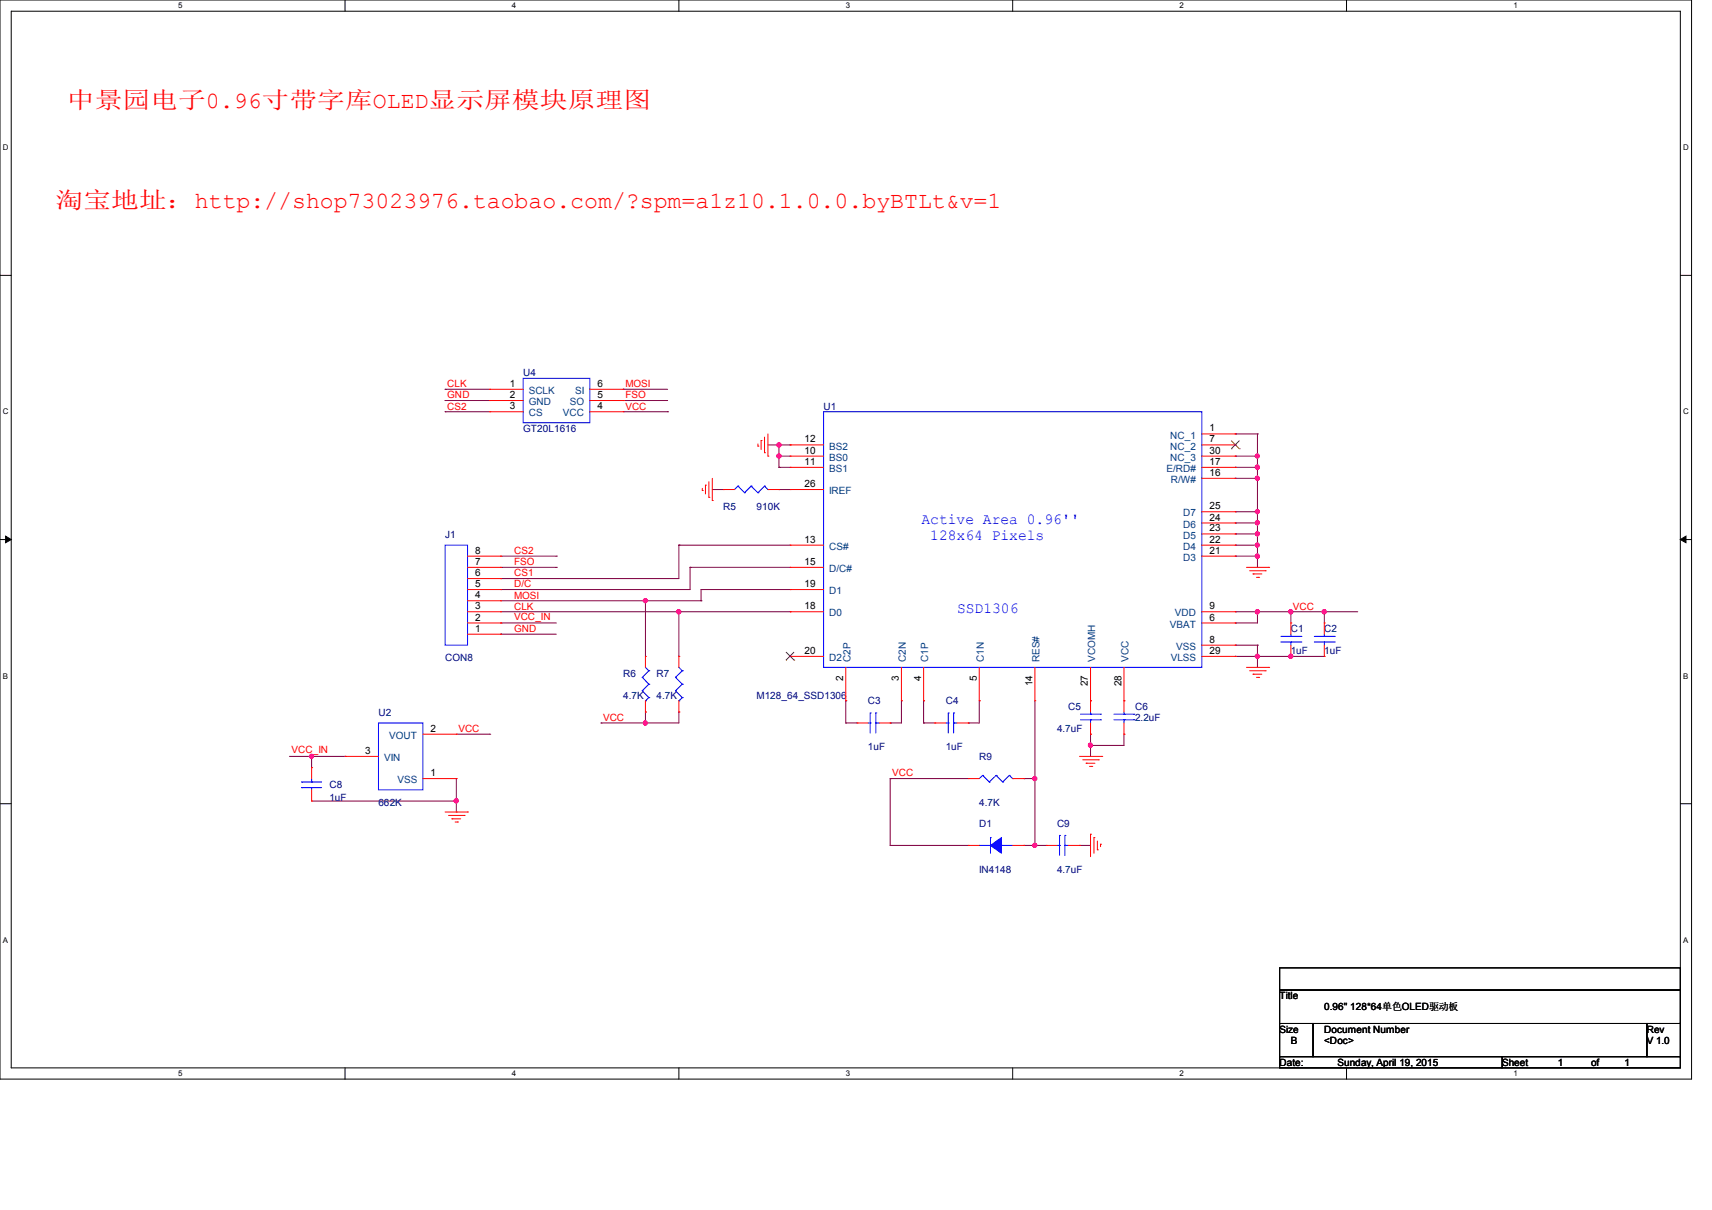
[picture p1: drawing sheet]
<svg xmlns="http://www.w3.org/2000/svg" width="297mm" height="210mm" viewBox="0 0 297 210" stroke-linecap="round" stroke-linejoin="round" font-family="sans-serif">
<path d="M0 0h293.5v187.3h-293.5zM1.9 1.9h289.6v183.4h-289.6z" fill="none" stroke="#000" stroke-width=".17"/>
<g fill="#fff">
<path d="M30.9 .2h.8v1.5h-.8z"/>
<path d="M30.9 185.5h.8v1.6h-.8z"/>
</g>
<path d="M59.9 0v1.9M59.9 185.3v2" fill="none" stroke="#000" stroke-width=".17"/>
<g fill="#fff">
<path d="M88.8 .2h.8v1.5h-.8z"/>
<path d="M88.8 185.5h.8v1.6h-.8z"/>
</g>
<path d="M117.8 0v1.9M117.8 185.3v2" fill="none" stroke="#000" stroke-width=".17"/>
<g fill="#fff">
<path d="M146.7 .2h.8v1.5h-.8z"/>
<path d="M146.7 185.5h.8v1.6h-.8z"/>
</g>
<path d="M175.7 0v1.9M175.7 185.3v2" fill="none" stroke="#000" stroke-width=".17"/>
<g fill="#fff">
<path d="M204.6 .2h.8v1.5h-.8z"/>
<path d="M204.6 185.5h.8v1.6h-.8z"/>
</g>
<path d="M233.6 0v1.9M233.6 185.3v2" fill="none" stroke="#000" stroke-width=".17"/>
<g fill="#fff">
<path d="M262.6 .2h.7v1.5h-.7z"/>
<path d="M262.6 185.5h.7v1.6h-.7z"/>
<path d="M.5 24.8h1v1.6h-1z"/>
<path d="M292 24.8h1v1.6h-1z"/>
<path d="M.5 70.7h1v1.5h-1z"/>
<path d="M292 70.7h1v1.5h-1z"/>
</g>
<path d="M0 47.8h1.9M291.5 47.8h2" fill="none" stroke="#000" stroke-width=".17"/>
<g fill="#fff">
<path d="M.5 116.5h.9v1.6h-.9z"/>
<path d="M292 116.5h.9v1.6h-.9z"/>
</g>
<path d="M0 93.6h1.9M291.5 93.6h2" fill="none" stroke="#000" stroke-width=".17"/>
<path d="M1 93l.9 .6-.9 .6zM291.5 93.6l1-.6v1.2z" fill="#000" stroke="#000" stroke-width=".17"/>
<g fill="#fff">
<path d="M.5 162.4h.9v1.5h-.9z"/>
<path d="M292 162.4h.9v1.5h-.9z"/>
</g>
<path d="M0 139.5h1.9M291.5 139.5h2M222 168h69.5v3.8h-69.5zM222 171.8h69.5v5.8h-69.5zM222 177.6h5.8v5.8h-5.8zM227.8 177.6h57.9v5.8h-57.9zM285.7 177.6h5.8v5.8h-5.8zM222 183.4h38.6v1.9h-38.6zM260.6 183.4h30.9v1.9h-30.9z" fill="none" stroke="#000" stroke-width=".17"/>
<g fill="none" stroke="#800040" stroke-width=".17">
<path d="M77.2 69.5h.1M77.2 71.5h.1M77.2 67.6h.1M77.2 71.5h7.8M77.2 69.5h7.8M77.2 67.6h7.8M108.1 69.5h.1M108.1 67.6h.1M108.1 71.5h7.7M108.1 69.5h7.7M108.1 67.6h7.7M115.8 71.5h.1"/>
<path d="M133.2 77.2h3.9M135.1 77.2h.1M135.1 79.2h.1M135.1 79.2h2M135.1 77.2v3.9M137.1 77.2h.1M214.3 75.3h.1M214.3 79.2h.1M214.3 75.3h3.8M214.3 79.2h3.8M218.1 75.3h.1M218.1 79.2h.1"/>
<path d="M218.1 75.3v23.2M86.9 96.5h9.6M86.9 98.5h9.6M96.5 96.5h.1M96.5 98.5h.1M117.8 94.6h.1M117.8 94.6v5.8h-30.9M117.8 94.6h19.3M119.7 98.5h.1M119.7 98.5v3.8h-32.8M119.7 98.5h17.4M123.6 85h.1"/>
<path d="M123.6 85h1.9M135.1 85h.1M135.1 81.1h.1M135.1 81.1h2M135.1 85h2M214.3 96.5h.1M214.3 81.1h.1M214.3 83h.1M214.3 88.8h.1M214.3 90.8h.1M214.3 92.7h.1M214.3 94.6h.1"/>
<path d="M214.3 96.5h3.8M214.3 81.1h3.8M214.3 83h3.8M214.3 88.8h3.8M214.3 90.8h3.8M214.3 92.7h3.8M214.3 94.6h3.8M218.1 81.1h.1M218.1 83h.1M218.1 88.8h.1M218.1 90.8h.1M218.1 92.7h.1"/>
<path d="M218.1 94.6h.1M218.1 96.5h.1M86.9 100.4h.1M86.9 102.3h.1M86.9 108.1h.1M86.9 110.1h.1M86.9 104.3h34.7M86.9 106.2h50.2M86.9 108.1h9.6M86.9 110.1h9.6M112 104.3h.1M112 104.3v9.6"/>
<path d="M117.8 106.2h.1M117.8 106.2v7.7M121.6 102.3h.1M121.6 104.3h.1M121.6 102.3h15.5M121.6 102.3v2M137.1 106.2h.1M137.1 102.3h.1M214.3 108.1h.1M214.3 106.2h.1M214.3 112h.1M214.3 113.9h.1"/>
<path d="M214.3 106.2h21.2M214.3 112h3.8M214.3 113.9h15.4M218.1 106.2h.1M218.1 112h.1M218.1 113.9h.1M218.1 106.2v1.9h-3.8M218.1 112v3.8M223.9 106.2h.1M223.9 113.9h.1M223.9 106.2v1.9M229.7 106.2h.1"/>
<path d="M229.7 106.2v1.9M50.2 131.3h9.7M54.1 131.3h.1M54.1 131.3v1.9M54.1 139h25.1M59.9 131.3h.1M79.2 139h.1M79.2 135.1v5.8M79.2 127.4h5.8M85 127.4h.1M104.3 125.5h.1M112 123.6h.1"/>
<path d="M112 125.5h.1M112 123.6v1.9M117.8 123.6h.1M117.8 123.6v1.9h-13.5M146.7 121.6h.1M146.7 125.5h.1M146.7 121.6v3.9M146.7 125.5h2M154.4 125.5h.1M154.4 135.1h.1M154.4 135.1h13.6M154.4 135.1v11.6"/>
<path d="M156.4 121.6h.1M156.4 121.6v3.9h-2M160.2 121.6h.1M160.2 125.5h.1M160.2 125.5h2M160.2 121.6v3.9M168 125.5h.1M169.9 121.6h.1M169.9 121.6v3.9h-1.9M177.6 135.1h.1M177.6 135.1h1.9M179.5 135.1h.1"/>
<path d="M179.5 121.6v25.1M189.2 129.4h.1M189.2 127.4h.1M189.2 127.4v3.9M195 127.4h.1M195 127.4v2h-5.8M79.2 140.9h.1M154.4 146.7h.1M154.4 146.7h13.6M177.6 146.7h.1M177.6 146.7h3.9M179.5 146.7h.1"/>
<path d="M187.3 146.7h.1M187.3 146.7h1.9"/>
</g>
<g fill="#f0f" stroke="#f0f" stroke-width=".17">
<circle cx="112" cy="104.2" r=".36"/>
<circle cx="117.7" cy="106.2" r=".37"/>
<circle cx="223.9" cy="106.2" r=".37"/>
<circle cx="218.1" cy="106.2" r=".37"/>
<circle cx="229.7" cy="106.2" r=".37"/>
<circle cx="223.9" cy="113.9" r=".36"/>
<circle cx="218.1" cy="113.9" r=".36"/>
<circle cx="189.2" cy="129.3" r=".37"/>
<circle cx="218.1" cy="79.1" r=".36"/>
<circle cx="218.1" cy="83" r=".36"/>
<circle cx="218.1" cy="81.1" r=".37"/>
<circle cx="218.1" cy="88.8" r=".36"/>
<circle cx="218.1" cy="90.7" r=".37"/>
<circle cx="218.1" cy="92.6" r=".36"/>
<circle cx="218.1" cy="96.5" r=".37"/>
<circle cx="218.1" cy="94.6" r=".36"/>
<circle cx="111.9" cy="125.5" r=".37"/>
<circle cx="54" cy="131.3" r=".36"/>
<circle cx="79.1" cy="139" r=".37"/>
<circle cx="179.5" cy="146.7" r=".36"/>
<circle cx="179.5" cy="135.1" r=".37"/>
<circle cx="135.1" cy="77.2" r=".38"/>
<circle cx="135.1" cy="79.1" r=".37"/>
</g>
<g fill="none" stroke="#f00" stroke-width=".17">
<path d="M85 67.6h.1M85 69.5h.1M85 71.5h.1M85 67.6h5.8M85 69.5h5.8M85 71.5h5.8M102.3 67.6h5.8M102.3 69.5h5.8M102.3 71.5h5.8M108.1 71.5h.1M108.1 69.5h.1M108.1 67.6h.1"/>
<path d="M131.5 77.4h.1M131.5 77v.4M132 76.5h.1M132 76.5v1.5M132.6 78.6h.1M132.6 75.9v2.7M133.2 79.2h.1M133.2 75.3v3.9M137.1 79.2h.1M137.1 77.2h.1M137.1 77.2h5.8M137.1 79.2h5.8"/>
<path d="M208.5 75.3h5.8M208.5 77.2h5.8M208.5 79.2h5.8M214.3 75.3h.1M214.3 77.2h.1M214.3 79.2h.1M81.1 98.5h5.8M81.1 96.5h5.8M86.9 98.5h.1M86.9 96.5h.1M121.8 85.1h.1M121.8 84.8v.3"/>
<path d="M122.4 84.2h.1M122.4 84.2v1.5M123 86.3h.1M123 83.6v2.7M123.6 86.9h.1M123.6 83v3.9M125.5 85h.1M125.5 85h1.9M133.2 85h1.9M135.1 85h.1M137.1 81.1h.1M137.1 94.6h.1"/>
<path d="M137.1 98.5h.1M137.1 85h.1M137.1 98.5h5.8M137.1 81.1h5.8M137.1 94.6h5.8M137.1 85h5.8M208.5 81.1h5.8M208.5 94.6h5.8M208.5 83h5.8M208.5 96.5h5.8M208.5 92.7h5.8M208.5 90.8h5.8"/>
<path d="M208.5 88.8h5.8M214.3 83h.1M214.3 81.1h.1M214.3 96.5h.1M214.3 94.6h.1M214.3 92.7h.1M214.3 90.8h.1M214.3 88.8h.1M216.2 98.5h3.9M216.8 99.1h2.7M217.4 99.6h.1M217.4 99.6h1.5"/>
<path d="M219.5 99.1h.1M220.1 98.5h.1M81.1 108.1h5.8M81.1 106.2h5.8M81.1 102.3h5.8M81.1 110.1h5.8M81.1 104.3h5.8M81.1 100.4h5.8M86.9 110.1h.1M86.9 108.1h.1M86.9 106.2h.1M86.9 104.3h.1"/>
<path d="M86.9 102.3h.1M86.9 100.4h.1M112 113.9h.1M112 113.9v1.9M117.8 113.9h.1M117.8 113.9v1.9M137.1 106.2h.1M137.1 102.3h.1M137.1 113.9h.1M137.1 106.2h5.8M137.1 102.3h5.8M137.1 113.9h5.8"/>
<path d="M146.7 115.8v5.8M156.4 115.8v5.8M160.2 115.8v5.8M169.9 115.8v5.8M179.5 115.8v5.8M189.2 115.8v7.8M195 115.8v7.8M208.5 108.1h5.8M208.5 112h5.8M208.5 106.2h5.8M208.5 113.9h5.8M214.3 108.1h.1"/>
<path d="M214.3 112h.1M214.3 106.2h.1M214.3 113.9h.1M216.2 115.8h3.9M216.8 116.4h2.7M217.4 117h.1M217.4 117h1.5M218 117.6h.4M218 100.2h.4M218.4 117.6h.1M218.4 100.2h.1M219.5 116.4h.1"/>
<path d="M220.1 115.8h.1M223.9 108.1h.1M223.9 113.9h.1M223.9 108.1v2M223.9 112v1.9M229.7 108.1h.1M229.7 113.9h.1M229.7 108.1v2M229.7 112v1.9M54.1 139h.1M54.1 133.2h.1M54.1 133.2v1.9"/>
<path d="M54.1 137.1v1.9M59.9 131.3h.1M59.9 131.3h5.8M73.4 135.1h5.8M73.4 127.4h5.8M79.2 135.1h.1M79.2 127.4h.1M112 123.6h.1M112 121.6v2M117.8 123.6h.1M117.8 121.6v2M146.7 121.6h.1"/>
<path d="M148.7 125.5h.1M148.7 125.5h1.9M152.5 125.5h1.9M154.4 125.5h.1M156.4 121.6h.1M160.2 121.6h.1M162.2 125.5h.1M162.2 125.5h1.9M166 125.5h2M168 135.1h.1M168 125.5h.1M168 135.1h1.9"/>
<path d="M169.9 121.6h.1M175.7 135.1h1.9M177.6 135.1h.1M179.5 121.6h.1M187.3 131.3h3.8M187.8 131.9h2.7M188.4 132.5h.1M188.4 132.5h1.5M189 133h.4M189.2 121.6h.1M189.2 127.4h.1M189.2 125.5v1.9"/>
<path d="M189.4 133h.1M190.5 131.9h.1M191.1 131.3h.1M195 121.6h.1M195 127.4h.1M195 125.5v1.9M77.2 140.9h3.9M77.8 141.5h2.7M78.4 142.1h.1M78.4 142.1h1.5M79 142.7h.4M79.4 142.7h.1"/>
<path d="M80.5 141.5h.1M81.1 140.9h.1M168 146.7h.1M168 146.7h1.9M175.7 146.7h1.9M177.6 146.7h.1M181.5 146.7h.1M181.5 146.7h1.9M185.3 146.7h2M187.3 146.7h.1M189.2 144.8h.1M189.2 144.8v3.9"/>
<path d="M189.8 145.4h.1M189.8 145.4v2.7M190.4 147.5h.1M190.4 146v1.5M190.9 146.5h.1M190.9 146.5v.4"/>
</g>
<g fill="none" stroke="#00f" stroke-width=".17">
<path d="M90.8 65.7h11.5v7.7h-11.5zM142.9 71.5h65.6v44.3h-65.6zM77.2 94.6h3.9v17.4h-3.9zM128 84.4h.1M128 84.4l-.6 .6M128 84.4l1.2 1.1M129.2 85.5h.1M130.3 84.4h.1M130.3 84.4l-1.1 1.1M130.3 84.4l1.2 1.1M131.5 85.5h.1M132.6 84.4h.1"/>
<path d="M132.6 84.4l-1.1 1.1M132.6 84.4l.6 .6M133.2 85h.1M111.4 117.6h.1M111.4 119.9h.1M111.4 117.6l1.2 1.1M111.4 119.9l1.2 1.2M112 115.8l.6 .6M112.6 116.4h.1M112.6 118.7h.1M112.6 116.4l-1.2 1.2M112.6 118.7l-1.2 1.2"/>
<path d="M117.2 117.6h.1M117.2 119.9h.1M117.2 117.6l1.2 1.1M117.2 119.9l1.2 1.2M117.8 115.8l.6 .6M118.4 116.4h.1M118.4 118.7h.1M118.4 116.4l-1.2 1.2M118.4 118.7l-1.2 1.2M222.2 111.4h3.5M222.2 110.4h3.5M223.9 110.4h.1"/>
<path d="M223.9 111.4h.1M223.9 110.1v.3M223.9 111.4v.6M225.7 111.4h.1M225.7 110.4h.1M228 111.4h3.5M228 110.4h3.5M229.7 110.4h.1M229.7 111.4h.1M229.7 110.1v.3M229.7 111.4v.6M231.5 111.4h.1"/>
<path d="M231.5 110.4h.1M52.3 135.7h.1M52.3 136.7h.1M52.3 135.7h3.5M52.3 136.7h3.5M54.1 136.7h.1M54.1 135.7h.1M54.1 135.1v.6M54.1 136.7v.4M65.7 125.5h7.7v11.6h-7.7zM112 121.6h.1M112.6 121.1h.1"/>
<path d="M112.6 121.1l-.6 .5M117.8 121.6h.1M118.4 121.1h.1M118.4 121.1l-.6 .5M150.6 125.5h.4M151 125.5h.1M151 123.7h.1M151 123.7v3.5M151.9 123.7h.1M151.9 125.5h.1M151.9 125.5h.6M151.9 123.7v3.5"/>
<path d="M164.1 125.5h.4M164.5 125.5h.1M164.5 123.7h.1M164.5 123.7v3.5M165.4 123.7h.1M165.4 125.5h.1M165.4 125.5h.6M165.4 123.7v3.5M170.5 134.6h.1M170.5 134.6l-.6 .5M170.5 134.6l1.1 1.1M171.6 135.7h.1"/>
<path d="M172.8 134.6h.1M172.8 134.6l-1.2 1.1M172.8 134.6l1.1 1.1M173.9 135.7h.1M175.1 134.6h.1M175.1 134.6l-1.2 1.1M175.1 134.6l.6 .5M175.7 135.1h.1M187.5 124.9h3.4M187.5 124h3.4M189.2 124h.1M189.2 124.9h.1"/>
<path d="M189.2 123.6v.4M189.2 124.9v.6M190.9 124.9h.1M190.9 124h.1M193.3 124.9h3.4M193.3 124h3.4M195 124h.1M195 124.9h.1M195 123.6v.4M195 124.9v.6M196.7 124.9h.1M196.7 124h.1"/>
<path d="M169.9 146.7h.1M169.9 146.7h1.9M171.8 145.4h.1M171.8 145.4v2.7M173.7 146.7h.1M173.7 146.7h2M183.4 146.7h.4M183.8 146.7h.1M183.8 145h.1M183.8 145v3.5M184.7 145h.1M184.7 146.7h.1"/>
<path d="M184.7 146.7h.6M184.7 145v3.5"/>
</g>
<path d="M171.8 146.7l1.9-1.3v2.7z" fill-rule="evenodd" fill="#00f" stroke="#00f" stroke-width=".17"/>
<path d="M213.6 77.9h.1M213.6 76.5l1.4 1.4M215 77.9h.1M215 76.5l-1.4 1.4M136.3 114.6h.1M136.3 113.2l1.5 1.4M137.8 114.6h.1M137.8 113.2l-1.5 1.4" fill="none" stroke="#804000" stroke-width=".17"/>
<g font-size="4" fill="#f00">
<text x="11.6" y="18.7">中景园电子0.96寸带字库OLED显示屏模块原理图</text>
<text x="9.7" y="36.1">淘宝地址：http://shop73023976.taobao.com/?spm=a1z10.1.0.0.byBTLt&amp;v=1</text>
</g>
<g font-size="2.7" fill="#00f">
<text x="159.9" y="91">Active Area 0.96''</text>
<text x="161.4" y="93.6">128x64 Pixels</text>
<text x="166" y="106.4">SSD1306</text>
</g>
<g font-size="1.7" fill="#000080">
<text x="90.8" y="65.3">U4</text>
<text x="142.9" y="71.1">U1</text>
<text x="90.8" y="75">GT20L1616</text>
<text x="125.5" y="88.5">R5</text>
<text x="131.3" y="88.5">910K</text>
<text x="77.2" y="93.3">J1</text>
<text x="223.9" y="109.7">C1</text>
<text x="223.9" y="113.6">1uF</text>
<text x="229.7" y="109.7">C2</text>
<text x="229.7" y="113.6">1uF</text>
<text x="77.2" y="114.8">CON8</text>
<text x="108.1" y="117.4">R6</text>
<text x="113.9" y="117.4">R7</text>
<text x="65.7" y="124.2">U2</text>
<text x="108.1" y="121.3">4.7K</text>
<text x="113.9" y="121.3">4.7K</text>
<text x="131.3" y="121.3">M128_64_SSD1306</text>
<text x="150.6" y="122.3">C3</text>
<text x="164.1" y="122.3">C4</text>
<text x="185.3" y="123.2">C5</text>
<text x="196.9" y="123.2">C6</text>
<text x="196.9" y="125.2">2.2uF</text>
<text x="150.6" y="130.2">1uF</text>
<text x="164.1" y="130.2">1uF</text>
<text x="169.9" y="131.9">R9</text>
<text x="183.4" y="127.1">4.7uF</text>
<text x="57.1" y="136.7">C8</text>
<text x="57.1" y="139.1">1uF</text>
<text x="65.7" y="139.8">662K</text>
<text x="169.9" y="143.5">D1</text>
<text x="169.9" y="139.8">4.7K</text>
<text x="183.4" y="143.5">C9</text>
<text x="169.9" y="151.4">IN4148</text>
<text x="183.4" y="151.4">4.7uF</text>
</g>
<g font-size="1.7" fill="#f00">
<text x="77.6" y="69.1">GND</text>
<text x="77.6" y="71.1">CS2</text>
<text x="77.6" y="67.2">CLK</text>
<text x="108.5" y="71.1">VCC</text>
<text x="108.5" y="69.1">FSO</text>
<text x="108.5" y="67.2">MOSI</text>
<text x="89.2" y="100">CS1</text>
<text x="89.2" y="101.9">D/C</text>
<text x="89.2" y="96.1">CS2</text>
<text x="89.2" y="98.1">FSO</text>
<text x="89.2" y="103.9">MOSI</text>
<text x="89.2" y="105.8">CLK</text>
<text x="89.2" y="107.5">VCC_IN</text>
<text x="224.3" y="105.8">VCC</text>
<text x="89.2" y="109.7">GND</text>
<text x="104.6" y="125.1">VCC</text>
<text x="50.6" y="130.7">VCC_IN</text>
<text x="79.5" y="127">VCC</text>
<text x="154.8" y="134.7">VCC</text>
</g>
<g font-size="1.7">
<text x="88.4" y="67.1">1</text>
<text x="88.4" y="69.1">2</text>
<text x="88.4" y="71">3</text>
<text x="103.7" y="71">4</text>
<text x="103.7" y="69.1">5</text>
<text x="103.7" y="67.1">6</text>
<text x="139.6" y="76.8">12</text>
<text x="209.8" y="74.9">1</text>
<text x="209.8" y="76.8">7</text>
<text x="139.6" y="78.7">10</text>
<text x="139.6" y="80.7">11</text>
<text x="209.8" y="82.6">16</text>
<text x="209.8" y="80.7">17</text>
<text x="209.8" y="78.7">30</text>
<text x="139.6" y="84.5">26</text>
<text x="209.8" y="88.4">25</text>
<text x="139.6" y="94.2">13</text>
<text x="209.8" y="94.2">22</text>
<text x="209.8" y="92.2">23</text>
<text x="209.8" y="90.3">24</text>
<text x="82.5" y="101.9">5</text>
<text x="82.5" y="100">6</text>
<text x="82.5" y="98">7</text>
<text x="82.5" y="96.1">8</text>
<text x="139.6" y="98">15</text>
<text x="139.6" y="101.9">19</text>
<text x="209.8" y="96.1">21</text>
<text x="82.5" y="107.7">2</text>
<text x="82.5" y="105.7">3</text>
<text x="82.5" y="103.8">4</text>
<text x="139.6" y="105.7">18</text>
<text x="209.8" y="107.7">6</text>
<text x="209.8" y="105.7">9</text>
<text x="82.5" y="109.6">1</text>
<text x="139.6" y="113.5">20</text>
<text x="209.8" y="111.5">8</text>
<text x="209.8" y="113.5">29</text>
<text x="146.3" y="118.2" transform="rotate(-90 146.3 118.2)">2</text>
<text x="155.9" y="118.2" transform="rotate(-90 155.9 118.2)">3</text>
<text x="159.8" y="118.2" transform="rotate(-90 159.8 118.2)">4</text>
<text x="169.4" y="118.2" transform="rotate(-90 169.4 118.2)">5</text>
<text x="179.1" y="119.1" transform="rotate(-90 179.1 119.1)">14</text>
<text x="188.7" y="119.1" transform="rotate(-90 188.7 119.1)">27</text>
<text x="194.5" y="119.1" transform="rotate(-90 194.5 119.1)">28</text>
<text x="63.3" y="130.9">3</text>
<text x="74.7" y="127">2</text>
<text x="74.7" y="134.7">1</text>
<text x="222" y="173.4">Title</text>
<text x="222" y="179.2">Size</text>
<text x="229.7" y="179.2">Document Number</text>
<text x="229.7" y="175.3">0.96'' 128*64单色OLED驱动板</text>
<text x="285.7" y="179.2">Rev</text>
<text x="222" y="185">Date:</text>
<text x="223.9" y="181.1">B</text>
<text x="229.7" y="181.1">&lt;Doc&gt;</text>
<text x="232.1" y="185">Sunday, April 19, 2015</text>
<text x="260.6" y="185">Sheet</text>
<text x="270.2" y="185">1</text>
<text x="276" y="185">of</text>
<text x="281.8" y="185">1</text>
<text x="285.7" y="181.1">V 1.0</text>
</g>
<g font-size="1.7" fill="#004080">
<text x="91.7" y="68.4">SCLK</text>
<text x="91.7" y="70.3">GND</text>
<text x="98.8" y="70.3">SO</text>
<text x="99.8" y="68.4">SI</text>
<text x="91.7" y="72.3">CS</text>
<text x="97.7" y="72.3">VCC</text>
<text x="203" y="76.1">NC_1</text>
<text x="143.8" y="80">BS0</text>
<text x="143.8" y="81.9">BS1</text>
<text x="143.8" y="78">BS2</text>
<text x="202.4" y="81.9">E/RD#</text>
<text x="203" y="78">NC_2</text>
<text x="203" y="80">NC_3</text>
<text x="203.1" y="83.8">R/W#</text>
<text x="143.8" y="85.8">IREF</text>
<text x="205.3" y="89.6">D7</text>
<text x="143.8" y="95.4">CS#</text>
<text x="205.3" y="95.4">D4</text>
<text x="205.3" y="93.5">D5</text>
<text x="205.3" y="91.6">D6</text>
<text x="143.8" y="99.3">D/C#</text>
<text x="205.3" y="97.3">D3</text>
<text x="143.8" y="107">D0</text>
<text x="143.8" y="103.1">D1</text>
<text x="203.8" y="107">VDD</text>
<text x="203" y="108.9">VBAT</text>
<text x="204.1" y="112.8">VSS</text>
<text x="143.8" y="114.7">D2</text>
<text x="147.5" y="114.9" transform="rotate(-90 147.5 114.9)">C2P</text>
<text x="157.2" y="114.9" transform="rotate(-90 157.2 114.9)">C2N</text>
<text x="161" y="114.9" transform="rotate(-90 161 114.9)">C1P</text>
<text x="170.7" y="114.9" transform="rotate(-90 170.7 114.9)">C1N</text>
<text x="180.3" y="114.9" transform="rotate(-90 180.3 114.9)">RES#</text>
<text x="190" y="114.9" transform="rotate(-90 190 114.9)">VCOMH</text>
<text x="195.8" y="114.9" transform="rotate(-90 195.8 114.9)">VCC</text>
<text x="203.1" y="114.7">VLSS</text>
<text x="67.5" y="128.2">VOUT</text>
<text x="66.6" y="132.1">VIN</text>
<text x="69" y="135.9">VSS</text>
</g>
<g font-size="1.4">
<text x="30.9" y="1.4">5</text>
<text x="88.8" y="1.4">4</text>
<text x="146.7" y="1.4">3</text>
<text x="204.6" y="1.4">2</text>
<text x="262.6" y="1.4">1</text>
<text x=".5" y="26.1">D</text>
<text x="292" y="26.1">D</text>
<text x=".5" y="71.9">C</text>
<text x="292" y="71.9">C</text>
<text x=".5" y="117.8">B</text>
<text x="292" y="117.8">B</text>
<text x=".5" y="163.6">A</text>
<text x="292" y="163.6">A</text>
<text x="30.9" y="186.8">5</text>
<text x="88.8" y="186.8">4</text>
<text x="146.7" y="186.8">3</text>
<text x="204.6" y="186.8">2</text>
<text x="262.6" y="186.8">1</text>
</g>
</svg>
